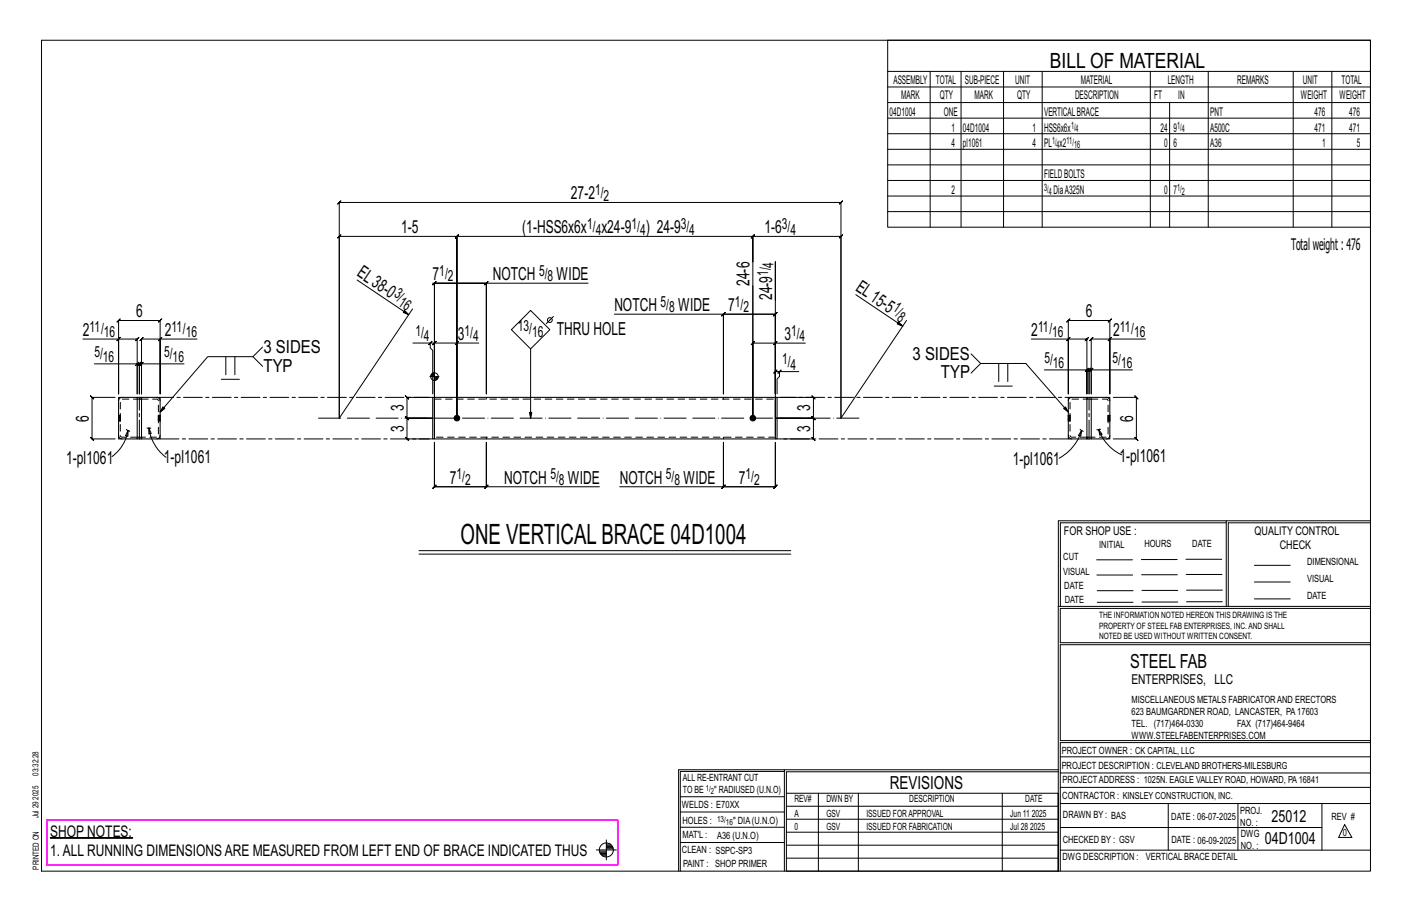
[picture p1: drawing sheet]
<svg xmlns="http://www.w3.org/2000/svg" width="432mm" height="279mm" viewBox="0 0 432 279" stroke-linecap="round" stroke-linejoin="round" font-family="sans-serif">
<g fill="#000" stroke="#000" stroke-width=".31">
<path d="M15.4 256.1h25.2v.1h-25.2z"/>
<circle cx="139.7" cy="127.8" r=".86"/>
<circle cx="230.2" cy="127.8" r=".86"/>
</g>
<g fill="none" stroke="#000" stroke-width=".31">
<path d="M12.7 12.3h406.4v254h-406.4zM271.5 12.3h147.6v57.2h-147.6zM271.5 21.8h147.6M271.5 26.6h147.6M271.5 31.4h147.6M271.5 36.1h147.6M284.5 21.8v47.7M293.9 21.8v47.7M306.9 21.8v47.7M318.7 21.8v47.7M351.8 21.8v47.7M357.7 31.4v38.1"/>
<path d="M369.5 21.8v47.7M395.5 21.8v47.7M407.3 21.8v47.7M271.5 40.9h147.6M271.5 45.6h147.6M271.5 50.4h147.6M271.5 55.2h147.6M271.5 59.9h147.6M271.5 64.7h147.6M109.2 85.6l15.8 10.6-1.7-.7 .4-.6 1.3 1.3M126.2 94.4l-22.5 33.4M132.3 86.6h.6v33.8v-33.8"/>
<path d="M132.9 86.6l-.5 .5 1-1zM132.9 86.6l.5-.5-1 1zM148.7 86.6l-.5 .5 1-1zM148.7 86.6h-15.8h15.8l-.5 .5 1-1-.5 .5v33.8v-33.8h31.1M169.3 96.7l-2.3 2.2M187.9 96h33.3v24.4v-24.4l-.5 .5 1-1-.5 .5h15.9l-.5 .5 1-1-.5 .5v24.4v-24.4l.5-.5-1 1 .5-.5h-15.9M221.2 96l.5-.5-1 1zM230.2 87.4v40.4zM230.2 80v47.8v-22.9l-.5 .5 1-1-.5 .5h6.9M237.1 91.8v-11.8v40.4v-6.8l-.5 .5 1-1-.5 .5h1.3M261.7 90.1l14.4 9.6-1.7-.7 .4-.6 1.3 1.3M277.2 98l-20 29.8"/>
<path d="M25.4 103.6h10.9v16.8v-22.4l-.5 .5 1-1-.5 .5h12.7l-.5 .5 1-1-.5 .5v22.4v-16.8h11.3M35.8 104.1l1-1zM36.3 103.6h5.7l-.5 .5 1-1-.5 .5v16.8v-9.2h-13.1M42 111.2l-.5 .5 1-1zM42 111.2h.6l-.5 .5 1-1-.5 .5v9.2v-9.2l-.5 .5 1-1-.5 .5h.7M43.8 110.7l-1 1zM48.5 104.1l1-1zM49 103.6h-5.7l.5-.5-1 1 .5-.5v16.8v-9.2h13M67.7 115.9h5.5M69.1 109v5.6M71.8 109v5.6M77.4 109l2.9 3"/>
<path d="M80.3 106.1l-2.9 2.9h-13.9l-14.5 16.9 .8-1.5 .6 .5-1.4 1M126.3 104.9h5.3v1.5l.7 .7v13.3M131.5 115.1h2.8M131.6 104.9l-.5 .5 1-1zM131.6 104.9h1.3l-.5 .5 1-1-.5 .5v15.5M131.8 114.6v.5M132 114.3v.8M132.2 114.1v1M132.4 114v1.1M132.6 114v1.1M132.9 113.7v13.1M133.1 115.1v1.2"/>
<path d="M133.3 115.1v1.1M133.5 115.1v1M133.7 115.1v.8M133.9 115.1v.5M139.7 104.9h-6.8l.5-.5-1 1 .5-.5v22.9M140.2 104.4l-1 1zM146.4 104.9h-6.7v22.9M156.4 100.8l5.9-5.9 5.8 5.9-5.8 5.9zM162.3 106.7v21.1l-.4-1.7h.7l-.3 1.7M237.1 104.9l.5-.5-1 1zM237.9 114.1l1-1zM244.3 113.6h-5.9v1.5l-.8 .7v4.6"/>
<path d="M246.3 104.9h-9.2v22.9M297 108.2l2.9 2.9h13.8l13 14.8-1.4-1 .5-.5 .9 1.5M299.9 111.1l-2.9 2.9M304 118h5.6M305.4 111.1v5.5M308.2 111.1v5.5M315.4 103.6h11.3v16.8v-22.4l-.5 .5 1-1-.5 .5h12.7l-.5 .5 1-1-.5 .5v22.4v-16.8h10.9M326.2 104.1l1-1zM326.7 103.6h5.7l-.5 .5 1-1-.5 .5v16.8v-7.3h-13M332.4 113.1l-.5 .5 1-1zM332.4 113.1h.6l-.5 .5 1-1-.5 .5v7.3v-7.3l-.5 .5 1-1-.5 .5h.7M333.7 113.1l.5-.5-1 1z"/>
<path d="M338.9 104.1l1-1zM339.4 103.6h-5.7l.5-.5-1 1 .5-.5v16.8v-7.3h12.6M35.2 121.5h-7.1l-.5-.5 1 1-.5-.5v12.7l-.5-.5 1 1-.5-.5h7.1M38.6 131.3l.5 .3M39.1 131.6v1.8l-.7-.2zM39.1 131.6a12.2 12.2 0 0 1-4.8 8M39.1 131.6l.6 .3M44.9 130.8l.6 .1M45.5 130.9l.7 1.6-.7 .2zM45.5 130.9a13.5 13.5 0 0 0 5.3 8.9M45.5 130.9h.6M103.7 127.8v-65.9l-.5 .5 1-1-.5 .5h153.5l-.5 .5 1-1-.5 .5v65.9"/>
<path d="M103.7 127.8v-55.5l-.5 .5 1-1-.5 .5h36l-.5 .5 1-1-.5 .5v55.5v-55.5l-.5 .5 1-1-.5 .5h90.5l-.5 .5 1-1-.5 .5v7.7v-7.7l-.5 .5 1-1-.5 .5h27l-.5 .5 1-1-.5 .5v55.5M131.3 121.5h-6.8l-.5-.5 1 1-.5-.5v6.3l-.5-.5 1 1-.5-.5h7.8h-7.8l-.5-.5 1 1-.5-.5v6.4l-.5-.5 1 1-.5-.5h6.8M238.7 121.5h10.1l-.5-.5 1 1-.5-.5v6.3l-.5-.5 1 1-.5-.5h-11.7h11.7l-.5-.5 1 1-.5-.5v6.4l-.5-.5 1 1-.5-.5h-10.1M330.3 131.2l.5 .4M330.8 131.6l-.3 1.8-.7-.3zM330.8 131.6a14.3 14.3 0 0 1-6.9 8.5M330.8 131.6l.4 .3M336 131.3l1 1.5-.7 .3zM336 131.3a13.6 13.6 0 0 0 7 7.7M336 131.3h-.6M336.6 131.2l-.6 .1M340.5 121.5h7l-.5-.5 1 1-.5-.5v12.7l-.5-.5 1 1-.5-.5h-7"/>
<path d="M148.7 148.8l.5-.5-1 1zM148.7 148.8h-15.8l.5-.5-1 1 .5-.5v-13.6v13.6l-.5 .5 1-1-.5 .5h15.8l-.5 .5 1-1-.5 .5v-13.6v13.6h34.6M189.5 148.8h31.7v-13.6v13.6l-.5 .5 1-1-.5 .5h15.9l-.5 .5 1-1-.5 .5v-13.6v13.6l.5-.5-1 1 .5-.5h-15.9M221.7 148.3l-1 1zM375 159.8h-50.7v25.6M375 159.2h-51.3l-.1 107.1M419.1 159.2h-44.1v26.2M419.1 159.8h-43.5v25.6M128.1 168.3h113.7M128.1 169.4h113.7M335.4 171.1h10.9M335.4 175.8h11"/>
<path d="M349 171h11M349.1 175.7h11M362.7 171h10.9M362.7 175.6h11M383.6 172.8h11M383.6 177.9h11M323.7 185.4h95.4M335.5 184.1h11M335.5 180.6h11M349.2 184h11M349.2 180.5h11M362.9 180.4h10.9"/>
<path d="M362.9 184h10.9M383.6 183.1h11M419.1 186h-94.9v10.5h94.9M419.1 197.1h-94.9v29.3h94.9v.6h-94.9v39.3M239.9 235.8h-31.9v30.5M239.9 235.3h-32.4v31M323.6 235.3h-83.7v31M323.6 235.9h-83.1v6.6M324.2 236.3h94.9M324.2 231.4h94.9M182.4 259.8h6.1M185.4 256.8v6.1"/>
<path d="M185.4 258.7h1.9M185.4 258.4h1.6M185.4 259.5h2.1M185.4 259.1h2M185.4 258h1.2M208 252.9h31.9M208 257.5h31.9M208 243.6h31.9M208 248.2h31.9M240.5 242.5h83.1v23.8h-83.1zM240.5 258.4h83.1M240.5 254.4h83.1"/>
<path d="M240.5 250.4h83.1M240.5 246.5h83.1M250.3 242.5v23.8M262.5 242.5v23.8M306.5 242.5v23.8M324.2 253h80.1M324.2 245.6h94.9M324.2 259.9h94.9M324.2 240.7h94.9M357.3 245.6v14.3M378.6 245.6v14.3M404.3 245.6v14.3"/>
<path d="M411.2 252.1l2.2 3.9h-4zM183.3 260.2h2.1M183.4 260.5h2M183.5 260.9h1.9M183.8 261.3h1.6M184.3 261.6h1.1M240.5 262.3h83.1"/>
<circle cx="168.1" cy="97.8" r=".74"/>
<circle cx="132.9" cy="115.1" r="1.16"/>
<circle cx="185.4" cy="259.8" r="2.14"/>
</g>
<path d="M14.3 250.7h174.6v13.7h-174.6z" fill="none" stroke="#f0f" stroke-width=".5"/>
<g fill="none" stroke="#000" stroke-width=".32">
<path d="M36.3 128.7h.1M36.3 127h.1M36.3 121.5h5.7v12.7h-5.7zM36.8 128.7h.1M36.8 127h.1M42 134.2h1.3M42 121.5h1.2M42 133.6h1.2M43.2 122h.1M43.3 121.5h5.7v12.7h-5.7zM43.3 121.5l-.1 .5h-1.2M43.3 133.6l-.1 .6"/>
<path d="M48.4 128.7h.1M48.4 127h.1M49 128.7h.1M49 127h.1M132.3 121.5h.6v12.7h-.6zM132.9 122.5v10.6M132.9 134.2h104.2M132.9 121.5h104.2M237.1 122.5v10.6M237.1 121.5h.5v12.7h-.5zM326.7 128.7h.1M326.7 127h.1"/>
<path d="M326.7 121.5h5.7v12.7h-5.7zM327.2 128.7h.1M327.2 127h.1M332.4 121.5h.1M332.4 133.6h1.3M332.5 133.6l-.1 .6M332.5 134.2h1.2M332.5 122h1.2M333.7 121.5h5.7v12.7h-5.7zM333.7 121.5h-1.2l-.1 .5M338.9 128.7h.1M338.9 127h.1"/>
<path d="M339.4 128.7h.1M339.4 127h.1"/>
</g>
<g fill="none" stroke="#000" stroke-width=".31" stroke-dasharray="2 1.4">
<path d="M36.3 127.5h.5v.3h-.5zM36.3 127.5v-.3h.5v.3M36.3 127.2v-.2h.5v.2M36.3 127h.1M36.3 128.7v-.1M36.3 128.4v.2l.5 .1M36.3 128.2v.2h.5v.2M36.3 127.8v.4h.5v.2M36.3 133.1a1.06 1.06 0 0 0 1 1.1M36.3 128.7h.5M36.8 127h-.5M36.8 127h.1"/>
<path d="M36.8 127.8v.4M37.3 121.5a1.06 1.06 0 0 0-1 1M42 133.6h-4.7l-.3-.1-.2-.4v-10.8l.5-.3h4.7M43.3 122h4.6l.4 .2 .1 .3v10.8l-.5 .3h-4.6M47.9 134.2a1.06 1.06 0 0 0 1.1-1.1M48.4 127.8h.6v.4h-.6zM48.4 128.7v-.1M48.4 127.8v-.3M48.4 128.7h.6M49 122.5a1.06 1.06 0 0 0-1.1-1M49 127h-.6M49 128.2v.2h-.6v-.2"/>
<path d="M49 128.4v.2h-.6v-.2M49 128.6v.1M49 127h.1M49 127.2v-.2h-.6M49 127.5v-.3h-.6v-.2M49 127.8v-.3h-.6v-.3M132.9 122h104.2M148.7 133.6v.6M148.7 121.5v.5M221.2 134.2v-.6M221.2 122v-.5M237.1 133.6h-104.2"/>
<path d="M326.7 127.5h.5v.3h-.5zM326.7 127.5v-.3h.5v.3M326.7 127.2v-.2h.5v.2M326.7 127h.1M326.7 128.7v-.1M326.7 128.4v.2l.5 .1M326.7 128.2v.2h.5v.2M326.7 127.8v.4h.5v.2M326.7 133.1a1.06 1.06 0 0 0 1.1 1.1M326.7 128.7h.5M327.2 127h-.5M327.2 127h.1"/>
<path d="M327.2 127.8v.4M327.8 121.5a1.06 1.06 0 0 0-1.1 1M332.4 133.6h-4.6l-.4-.1-.2-.4 .1-10.8 .5-.3h4.6M333.7 122h4.6l.4 .2 .2 .3-.1 10.8-.5 .3h-4.6M338.3 134.2a1.06 1.06 0 0 0 1.1-1.1M338.9 127.8h.5v.4h-.5zM338.9 128.7v-.1M338.9 127.8v-.3M338.9 128.7h.5M339.4 122.5a1.06 1.06 0 0 0-1.1-1M339.4 127h-.5M339.4 128.2v.2h-.5v-.2"/>
<path d="M339.4 128.4v.2h-.5v-.2M339.4 128.6v.1M339.4 127h.1M339.4 127.2v-.2h-.5M339.4 127.5v-.3h-.5v-.2M339.4 127.8v-.3h-.5v-.3"/>
</g>
<path d="M97.4 127.8h166.1" fill="none" stroke="#000" stroke-width=".31" stroke-dasharray="6.8 1 0 1"/>
<path d="M42.6 134.2v-12.7M49 134.2h83.3M132.3 121.5h-83.3M237.6 121.5h89.1M326.7 134.2h-89.1M333 134.2v-12.7" fill="none" stroke="#000" stroke-width=".31" stroke-dasharray="5.8 1 1 1"/>
<text font-size="8.6" x="140.8" y="166.4">ONE VERTICALBRACE 04D1004</text>
<text font-size="6.4" x="321.1" y="20.7">BILL OF MATERIAL</text>
<text font-size="5.9" x="345.6" y="204.1">STEEL FAB</text>
<g font-size="5.5">
<text x="174.6" y="60.9">27-2</text>
<text x="122.7" y="71.3">1-5</text>
<text x="159.7" y="71.3">(1-HSS6x6x</text>
<text x="183.9" y="71.3">x24-9</text>
<text x="197.5" y="71.3">) 24-9</text>
<text x="233.8" y="71.3">1-6</text>
<text x="108.9" y="84.2" transform="rotate(34 108.9 84.2)">EL38-0</text>
<text x="132.3" y="85.6">7</text>
<text x="150.7" y="85.6">NOTCH</text>
<text x="170.2" y="85.6">WIDE</text>
<text x="229.2" y="87.4" transform="rotate(-90 229.2 87.4)">24-6</text>
<text x="261.4" y="88.7" transform="rotate(34 261.4 88.7)">EL15-5</text>
<text x="187.9" y="95.1">NOTCH</text>
<text x="207.4" y="95.1">WIDE</text>
<text x="222.7" y="95.1">7</text>
<text x="236.1" y="91.8" transform="rotate(-90 236.1 91.8)">24-9</text>
<text x="41.6" y="97">6</text>
<text x="332" y="97">6</text>
<text x="25.4" y="102.7">2</text>
<text x="50.4" y="102.7">2</text>
<text x="140" y="103.9">3</text>
<text x="170.3" y="102.6">THRU HOLE</text>
<text x="239.9" y="103.9">3</text>
<text x="315.4" y="102.7">2</text>
<text x="340.4" y="102.7">2</text>
<text x="80.5" y="108">3 SIDES</text>
<text x="80.5" y="113.6">TYP</text>
<text x="279" y="110.1">3 SIDES</text>
<text x="287.7" y="115.7">TYP</text>
<text x="123.5" y="125.7" transform="rotate(-90 123.5 125.7)">3</text>
<text x="247.8" y="125.7" transform="rotate(-90 247.8 125.7)">3</text>
<text x="27.2" y="128.9" transform="rotate(-90 27.2 128.9)">6</text>
<text x="346.5" y="128.9" transform="rotate(-90 346.5 128.9)">6</text>
<text x="123.5" y="132" transform="rotate(-90 123.5 132)">3</text>
<text x="247.8" y="132" transform="rotate(-90 247.8 132)">3</text>
<text x="20.2" y="141.8">1-pl1061</text>
<text x="50.1" y="141.5">1-pl1061</text>
<text x="309.7" y="142.1">1-pl1061</text>
<text x="342.3" y="141.1">1-pl1061</text>
<text x="137.6" y="147.8">7</text>
<text x="154.2" y="147.8">NOTCH</text>
<text x="173.7" y="147.8">WIDE</text>
<text x="189.5" y="147.8">NOTCH</text>
<text x="209" y="147.8">WIDE</text>
<text x="226" y="147.8">7</text>
<text x="272.2" y="241.1">REVISIONS</text>
</g>
<g font-size="5.1">
<text x="388.9" y="251.3">25012</text>
<text x="386.8" y="258.1">04D1004</text>
</g>
<g font-size="4.9">
<text x="394.8" y="76.4">Totalweight : 476</text>
<text x="15.4" y="255.8">SHOP NOTES:</text>
<text x="15.4" y="261.6">1.ALL RUNNING DIMENSIONSARE MEASURED FROM LEFT END OF BRACE INDICATED THUS</text>
</g>
<g font-size="4.7">
<text x="182" y="59.7">1/</text>
<text x="184.6" y="61.3">2</text>
<text x="179.6" y="70">1/</text>
<text x="182.2" y="71.7">4</text>
<text x="193.2" y="70">1/</text>
<text x="195.8" y="71.7">4</text>
<text x="208.2" y="70">3/</text>
<text x="210.8" y="71.7">4</text>
<text x="239.1" y="70">3/</text>
<text x="241.7" y="71.7">4</text>
<text x="236.5" y="81.8" transform="rotate(-90 236.5 81.8)">4</text>
<text x="134.3" y="84.3">1/</text>
<text x="137" y="86">2</text>
<text x="164.8" y="84.3">5/</text>
<text x="167.5" y="86">8</text>
<text x="234.9" y="84.4" transform="rotate(-90 234.9 84.4)">1/</text>
<text x="120.3" y="90.3" transform="rotate(34 120.3 90.3)">3/</text>
<text x="121.5" y="93.2" transform="rotate(34 121.5 93.2)">16</text>
<text x="202" y="93.8">5/</text>
<text x="204.6" y="95.5">8</text>
<text x="224.7" y="93.8">1/</text>
<text x="227.3" y="95.5">2</text>
<text x="272.8" y="94.8" transform="rotate(34 272.8 94.8)">1/</text>
<text x="27.4" y="101.4">11/</text>
<text x="52.4" y="101.4">11/</text>
<text x="158.3" y="101.3">13/</text>
<text x="274" y="97.7" transform="rotate(34 274 97.7)">8</text>
<text x="317.4" y="101.4">11/</text>
<text x="342.5" y="101.4">11/</text>
<text x="31.8" y="103.1">16</text>
<text x="56.8" y="103.1">16</text>
<text x="127" y="102.6">1/</text>
<text x="129.6" y="104.3">4</text>
<text x="142.1" y="102.6">1/</text>
<text x="144.7" y="104.3">4</text>
<text x="162.7" y="103">16</text>
<text x="241.9" y="102.7">1/</text>
<text x="244.5" y="104.3">4</text>
<text x="321.8" y="103.1">16</text>
<text x="346.8" y="103.1">16</text>
<text x="28.9" y="109">5/</text>
<text x="31.5" y="110.7">16</text>
<text x="50.2" y="109">5/</text>
<text x="52.8" y="110.7">16</text>
<text x="239.2" y="111.4">1/</text>
<text x="241.8" y="113">4</text>
<text x="319.4" y="110.8">5/</text>
<text x="322" y="112.5">16</text>
<text x="340.2" y="110.8">5/</text>
<text x="342.8" y="112.5">16</text>
<text x="139.6" y="146.6">1/</text>
<text x="142.3" y="148.2">2</text>
<text x="168.3" y="146.6">5/</text>
<text x="170.9" y="148.2">8</text>
<text x="203.6" y="146.6">5/</text>
<text x="206.3" y="148.2">8</text>
<text x="228" y="146.6">1/</text>
<text x="230.6" y="148.2">2</text>
</g>
<text font-size="4.2" x="346" y="209.1">ENTERPRISES, LLC</text>
<g font-size="3.7">
<text x="273.2" y="25.6">ASSEMBLY</text>
<text x="286.2" y="25.6">TOTAL</text>
<text x="295.1" y="25.6">SUB-PIECE</text>
<text x="310.4" y="25.6">UNIT</text>
<text x="330.5" y="25.6">MATERIAL</text>
<text x="357.1" y="25.6">LENGTH</text>
<text x="378.3" y="25.6">REMARKS</text>
<text x="398.4" y="25.6">UNIT</text>
<text x="410.2" y="25.6">TOTAL</text>
<text x="272.1" y="35.5">04D1004</text>
<text x="275.6" y="30.4">MARK</text>
<text x="287.4" y="30.4">QTY</text>
<text x="288.6" y="35.5">ONE</text>
<text x="298" y="30.4">MARK</text>
<text x="311" y="30.4">QTY</text>
<text x="319.3" y="35.5">VERTICALBRACE</text>
<text x="328.7" y="30.4">DESCRIPTION</text>
<text x="353" y="30.4">FT</text>
<text x="360.3" y="30.4">IN</text>
<text x="370.1" y="35.5">PNT</text>
<text x="397.8" y="30.4">WEIGHT</text>
<text x="402" y="35.5">476</text>
<text x="409.6" y="30.4">WEIGHT</text>
<text x="412.6" y="35.5">476</text>
<text x="290.9" y="40.2">1</text>
<text x="294.5" y="40.2">04D1004</text>
<text x="315.8" y="40.2">1</text>
<text x="319.3" y="40.2">HSS6x6x</text>
<text x="354.9" y="40.2">24</text>
<text x="358.9" y="40.2">9</text>
<text x="370.1" y="40.2">A500C</text>
<text x="402" y="40.2">471</text>
<text x="412.6" y="40.2">471</text>
<text x="290.9" y="45">4</text>
<text x="294.5" y="45">pl1061</text>
<text x="315.8" y="45">4</text>
<text x="319.3" y="45">PL x2</text>
<text x="356" y="45">0</text>
<text x="358.9" y="45">6</text>
<text x="370.1" y="45">A36</text>
<text x="404.3" y="45">1</text>
<text x="415" y="45">5</text>
<text x="290.9" y="59.3">2</text>
<text x="319.3" y="54.5">FIELDBOLTS</text>
<text x="322.2" y="59.3">DiaA325N</text>
<text x="356" y="59.3">0</text>
<text x="358.9" y="59.3">7</text>
<text x="325.3" y="163.4">FOR SHOP USE :</text>
<text x="383.7" y="163.4">QUALITY CONTROL</text>
<text x="391.4" y="167.8">CHECK</text>
</g>
<g font-size="3.1">
<text x="327.5" y="39.4">1/</text>
<text x="328.9" y="40.5">4</text>
<text x="360" y="39.4">1/</text>
<text x="361.4" y="40.5">4</text>
<text x="321.7" y="44.1">1/</text>
<text x="323.1" y="45.3">4</text>
<text x="326.1" y="44.1">11/</text>
<text x="328.5" y="45.3">16</text>
<text x="319.3" y="58.4">3/</text>
<text x="320.7" y="59.5">4</text>
<text x="360" y="58.4">1/</text>
<text x="361.4" y="59.5">2</text>
<text x="336.2" y="167.4">INITIAL</text>
<text x="350" y="167.1">HOURS</text>
<text x="364.6" y="167.2">DATE</text>
<text x="325.2" y="171.3">CUT</text>
<text x="399.8" y="172.8">DIMENSIONAL</text>
<text x="325.1" y="175.8">VISUAL</text>
<text x="399.8" y="177.9">VISUAL</text>
<text x="325.5" y="180">DATE</text>
<text x="325.7" y="184.4">DATE</text>
<text x="399.8" y="183.1">DATE</text>
<text x="346" y="215">MISCELLANEOUS METALS FABRICATORAND ERECTORS</text>
<text x="346" y="218.6">623 BAUMGARDNER ROAD, LANCASTER, PA17603</text>
<text x="346" y="225.8">WWW.STEELFABENTERPRISES.COM</text>
<text x="346" y="222.2">TEL. (717)464-0330</text>
<text x="378.3" y="222.2">FAX (717)464-9464</text>
<text x="324.7" y="230.5">PROJECT OWNER : CK CAPITAL, LLC</text>
<text x="208.8" y="238.8">ALL RE-ENTRANT CUT</text>
<text x="324.7" y="235.1">PROJECT DESCRIPTION : CLEVELAND BROTHERS-MILESBURG</text>
<text x="324.9" y="239.5">PROJECTADDRESS : 1025N. EAGLE VALLEY ROAD, HOWARD, PA16841</text>
<text x="208.8" y="242.5">TO BE</text>
<text x="218.4" y="242.5">&quot; RADIUSED (U.N.O)</text>
<text x="242.9" y="245.3">REV#</text>
<text x="252.7" y="245.3">DWN BY</text>
<text x="278.1" y="245.3">DESCRIPTION</text>
<text x="313.5" y="245.3">DATE</text>
<text x="324.9" y="244.2">CONTRACTOR : KINSLEY CONSTRUCTION, INC.</text>
<text x="208.5" y="247">WELDS : E70XX</text>
<text x="208.7" y="251.7">HOLES :</text>
<text x="224.2" y="251.8">&quot; DIA(U.N.O)</text>
<text x="242.9" y="249.9">A</text>
<text x="252.7" y="249.9">GSV</text>
<text x="264.9" y="249.9">ISSUED FORAPPROVAL</text>
<text x="309" y="249.9">Jun 11</text>
<text x="315.5" y="249.9">2025</text>
<text x="325.1" y="250">DRAWN BY : BAS</text>
<text x="358.2" y="250.5">DATE : 06-07-2025</text>
<text x="379.3" y="248.9">PROJ.</text>
<text x="407.2" y="250.5">REV #</text>
<text x="208.7" y="256.3">MAT'L :</text>
<text x="219.3" y="256.4">A36 (U.N.O)</text>
<text x="242.9" y="253.8">0</text>
<text x="252.7" y="253.8">GSV</text>
<text x="264.9" y="253.8">ISSUED FOR FABRICATION</text>
<text x="309" y="253.8">Jul 28</text>
<text x="315" y="253.8">2025</text>
<text x="325" y="257.6">CHECKED BY : GSV</text>
<text x="358.3" y="257.7">DATE : 06-09-2025</text>
<text x="379.3" y="252.5">NO. :</text>
<text x="379.5" y="255.9">DWG</text>
<text x="410.6" y="255.5">0</text>
<text x="208.6" y="260.7">CLEAN : SSPC-SP3</text>
<text x="324.9" y="262.9">DWG DESCRIPTION :</text>
<text x="350.4" y="263">VERTICAL BRACE DETAIL</text>
<text x="379.5" y="259.5">NO. :</text>
<text x="208.9" y="265">PAINT : SHOP PRIMER</text>
</g>
<g font-size="2.7">
<text x="336.1" y="189">THE INFORMATION NOTED HEREON THIS DRAWING IS THE</text>
<text x="336.1" y="195.4">NOTED BE USED WITHOUT WRITTEN CONSENT.</text>
<text x="336.1" y="192.2">PROPERTY OF STEEL FAB ENTERPRISES, INC.AND SHALL</text>
</g>
<g font-size="2.6">
<text x="215.9" y="241.8">1/</text>
<text x="217.4" y="242.7">2</text>
<text x="219.3" y="251.1">13/</text>
<text x="222" y="252.1">16</text>
</g>
<g font-size="2.5">
<text x="11.7" y="237.1" transform="rotate(-90 11.7 237.1)">03:32:28</text>
<text x="11.8" y="244.4" transform="rotate(-90 11.8 244.4)">2025</text>
<text x="11.8" y="250.1" transform="rotate(-90 11.8 250.1)">Jul 29</text>
<text x="11.9" y="265.8" transform="rotate(-90 11.9 265.8)">PRINTED ON</text>
</g>
</svg>
